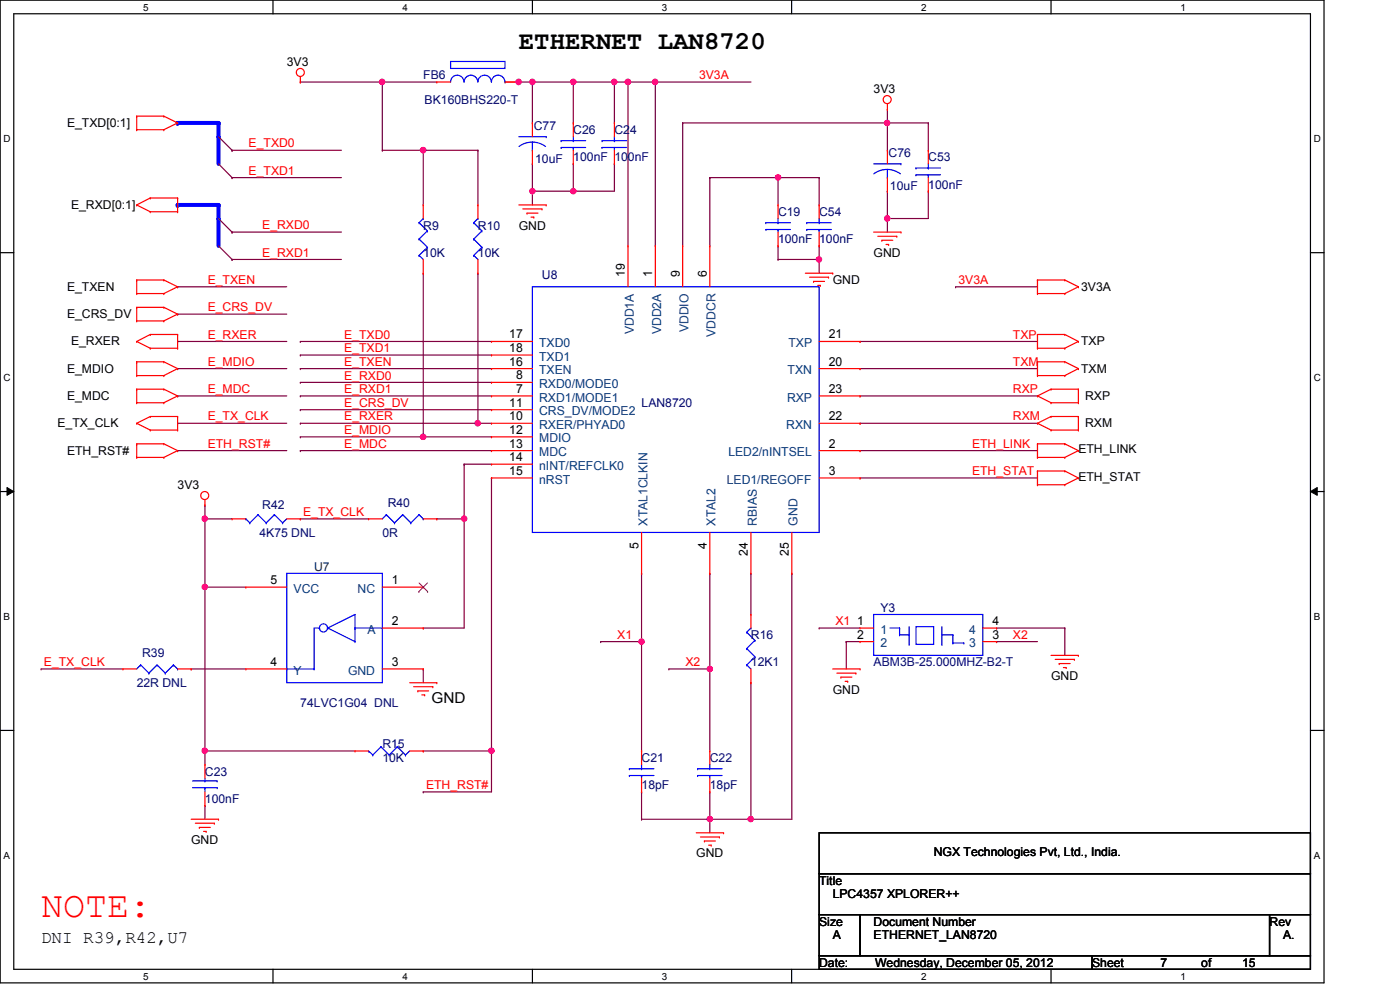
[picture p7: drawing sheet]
<svg xmlns="http://www.w3.org/2000/svg" width="297mm" height="210mm" viewBox="0 0 297 210" stroke-linecap="round" stroke-linejoin="round" font-family="sans-serif">
<path d="M0 0h280.9v208.5h-280.9zM2.9 2.9h275.1v202.7h-275.1z" fill="none" stroke="#000" stroke-width=".25"/>
<g fill="#fff">
<path d="M30.4 .3h1.1v2.4h-1.1z"/>
<path d="M30.4 205.9h1.1v2.3h-1.1z"/>
</g>
<path d="M57.9 0v2.9M57.9 205.6v2.9" fill="none" stroke="#000" stroke-width=".25"/>
<g fill="#fff">
<path d="M85.4 .3h1.1v2.4h-1.1z"/>
<path d="M85.4 205.9h1.1v2.3h-1.1z"/>
</g>
<path d="M112.9 0v2.9M112.9 205.6v2.9" fill="none" stroke="#000" stroke-width=".25"/>
<g fill="#fff">
<path d="M140.4 .3h1.2v2.4h-1.2z"/>
<path d="M140.4 205.9h1.2v2.3h-1.2z"/>
</g>
<path d="M167.9 0v2.9M167.9 205.6v2.9" fill="none" stroke="#000" stroke-width=".25"/>
<g fill="#fff">
<path d="M195.4 .3h1.2v2.4h-1.2z"/>
<path d="M195.4 205.9h1.2v2.3h-1.2z"/>
</g>
<path d="M223 0v2.9M223 205.6v2.9" fill="none" stroke="#000" stroke-width=".25"/>
<g fill="#fff">
<path d="M250.4 .3h1.2v2.4h-1.2z"/>
<path d="M250.4 205.9h1.2v2.3h-1.2z"/>
<path d="M.8 28.2h1.4v2.4h-1.4z"/>
<path d="M278.7 28.2h1.5v2.4h-1.5z"/>
<path d="M.8 78.9h1.4v2.3h-1.4z"/>
<path d="M278.7 78.9h1.5v2.3h-1.5z"/>
</g>
<path d="M0 53.6h2.9M278 53.6h2.9" fill="none" stroke="#000" stroke-width=".25"/>
<g fill="#fff">
<path d="M.8 129.6h1.3v2.3h-1.3z"/>
<path d="M278.7 129.6h1.4v2.3h-1.4z"/>
</g>
<path d="M0 104.3h2.9M278 104.3h2.9" fill="none" stroke="#000" stroke-width=".25"/>
<path d="M1.5 103.4l1.4 .9-1.4 .8zM278 104.3l1.4-.9v1.7z" fill="#000"/>
<path d="M1.5 103.4l1.4 .9-1.4 .8zM278 104.3l1.4-.9v1.7z" fill="none" stroke="#000" stroke-width=".21"/>
<g fill="#fff">
<path d="M.8 180.3h1.3v2.3h-1.3z"/>
<path d="M278.7 180.3h1.4v2.3h-1.4z"/>
</g>
<path d="M0 154.9h2.9M278 154.9h2.9" fill="none" stroke="#000" stroke-width=".25"/>
<path d="M89.8 141.9h.1M89.8 159.3h.1M89.8 141.9v2.9M89.8 159.3h14.5M104.3 159.3h.1M104.3 159.3v8.7" fill="none" stroke="#800040" stroke-width=".25"/>
<circle cx="104.3" cy="159.3" r=".56" fill="#f0f"/>
<circle cx="104.3" cy="159.3" r=".56" fill="none" stroke="#f0f" stroke-width=".25"/>
<path d="M43.5 124.5h.1M43.5 124.5v34.8" fill="none" stroke="#800040" stroke-width=".25"/>
<circle cx="43.4" cy="124.5" r=".56" fill="#f0f"/>
<circle cx="43.4" cy="124.5" r=".56" fill="none" stroke="#f0f" stroke-width=".25"/>
<g fill="none" stroke="#800040" stroke-width=".25">
<path d="M165.1 55h.1M165.1 55h8.7M63.7 75.3h.1M63.7 72.4h.1M63.7 75.3h40.6M63.7 72.4h40.6M63.7 86.9h.1M63.7 81.1h.1M63.7 86.9h40.6M63.7 81.1h40.6M168 121.6h.1M168 121.6v52.2h-8.7"/>
<path d="M43.5 159.3h.1M43.5 159.3h31.8M89.8 168h.1M89.8 168h14.5M159.3 173.8h.1"/>
</g>
<circle cx="159.3" cy="173.7" r=".56" fill="#f0f"/>
<circle cx="159.3" cy="173.7" r=".56" fill="none" stroke="#f0f" stroke-width=".25"/>
<path d="M101.4 89.8h.1M101.4 89.8h2.9M159.3 121.6h.1M159.3 121.6v8.7M159.3 144.8h.1M159.3 144.8v29" fill="none" stroke="#800040" stroke-width=".25"/>
<circle cx="101.3" cy="89.8" r=".56" fill="#f0f"/>
<circle cx="101.3" cy="89.8" r=".56" fill="none" stroke="#f0f" stroke-width=".25"/>
<path d="M63.7 84h.1M63.7 84h40.6M89.8 92.7h.1M89.8 92.7h14.5" fill="none" stroke="#800040" stroke-width=".25"/>
<circle cx="89.8" cy="92.7" r=".56" fill="#f0f"/>
<circle cx="89.8" cy="92.7" r=".56" fill="none" stroke="#f0f" stroke-width=".25"/>
<path d="M89.8 58h.1M89.8 58v34.7M101.4 58h.1M101.4 58v31.8h-37.7M63.7 89.8h.1M150.6 141.9h.1M150.6 141.9v17.4" fill="none" stroke="#800040" stroke-width=".25"/>
<circle cx="150.6" cy="141.9" r=".56" fill="#f0f"/>
<circle cx="150.6" cy="141.9" r=".56" fill="none" stroke="#f0f" stroke-width=".25"/>
<g fill="none" stroke="#800040" stroke-width=".25">
<path d="M121.6 34.8h.1M121.6 34.8v5.8M112.9 40.6h.1M112.9 40.6v2.9M63.7 78.2h.1M63.7 78.2h40.6M63.7 95.6h.1M63.7 95.6h40.6M127.4 136.1h.1M136.1 121.6h.1M136.1 121.6v14.5h-8.7M141.9 141.9h.1"/>
<path d="M141.9 141.9h8.7"/>
</g>
<circle cx="121.6" cy="40.6" r=".56" fill="#f0f"/>
<circle cx="121.6" cy="40.6" r=".56" fill="none" stroke="#f0f" stroke-width=".25"/>
<path d="M121.6 17.4h.1M121.6 17.4v8.7" fill="none" stroke="#800040" stroke-width=".25"/>
<circle cx="121.6" cy="17.4" r=".56" fill="#f0f"/>
<circle cx="121.6" cy="17.4" r=".56" fill="none" stroke="#f0f" stroke-width=".25"/>
<path d="M112.9 17.4h.1M112.9 17.4h8.7" fill="none" stroke="#800040" stroke-width=".25"/>
<circle cx="112.9" cy="17.4" r=".56" fill="#f0f"/>
<circle cx="112.9" cy="17.4" r=".56" fill="none" stroke="#f0f" stroke-width=".25"/>
<g fill="none" stroke="#800040" stroke-width=".25">
<path d="M130.3 17.4h.1M130.3 17.4v8.7M112.9 34.8h.1M112.9 34.8v5.8M130.3 34.8h.1M130.3 34.8v5.8h-8.7M144.8 26.1h.1M144.8 26.1h43.5M150.6 37.7h.1M150.6 37.7h14.5M121.6 40.6h.1M188.3 46.4h.1"/>
<path d="M188.3 46.4v2.8M196.9 40.6h.1M196.9 40.6v5.8h-8.6"/>
</g>
<circle cx="188.2" cy="46.3" r=".56" fill="#f0f"/>
<circle cx="188.2" cy="46.3" r=".56" fill="none" stroke="#f0f" stroke-width=".25"/>
<path d="M188.3 26.1h.1M188.3 26.1v5.8M196.9 26.1h.1M196.9 26.1v5.8M188.3 40.6h.1M188.3 40.6v5.8" fill="none" stroke="#800040" stroke-width=".25"/>
<circle cx="188.2" cy="26.1" r=".56" fill="#f0f"/>
<circle cx="188.2" cy="26.1" r=".56" fill="none" stroke="#f0f" stroke-width=".25"/>
<path d="M165.1 37.7h.1M165.1 37.7v5.8" fill="none" stroke="#800040" stroke-width=".25"/>
<circle cx="165.1" cy="37.6" r=".56" fill="#f0f"/>
<circle cx="165.1" cy="37.6" r=".56" fill="none" stroke="#f0f" stroke-width=".25"/>
<path d="M165.1 37.7h.1M165.1 37.7h8.7M188.3 26.1h.1M188.3 26.1h8.6M173.8 55h.1M173.8 55v3" fill="none" stroke="#800040" stroke-width=".25"/>
<circle cx="173.7" cy="55" r=".56" fill="#f0f"/>
<circle cx="173.7" cy="55" r=".56" fill="none" stroke="#f0f" stroke-width=".25"/>
<path d="M136.1 136.1h.1M136.1 136.1v23.2" fill="none" stroke="#800040" stroke-width=".25"/>
<circle cx="136.1" cy="136.1" r=".56" fill="#f0f"/>
<circle cx="136.1" cy="136.1" r=".56" fill="none" stroke="#f0f" stroke-width=".25"/>
<path d="M173.8 37.7h.1M173.8 37.7v5.8M173.8 52.2h.1M173.8 52.2v2.8M150.6 173.8h.1M150.6 173.8v2.9" fill="none" stroke="#800040" stroke-width=".25"/>
<circle cx="150.6" cy="173.7" r=".56" fill="#f0f"/>
<circle cx="150.6" cy="173.7" r=".56" fill="none" stroke="#f0f" stroke-width=".25"/>
<path d="M112.9 40.6h.1M112.9 40.6h8.7M165.1 52.2h.1M165.1 52.2v2.8M63.7 92.7h.1M63.7 92.7h26.1M136.1 168h.1M136.1 168v5.8M150.6 168h.1M150.6 168v5.8" fill="none" stroke="#800040" stroke-width=".25"/>
<circle cx="112.9" cy="40.6" r=".56" fill="#f0f"/>
<circle cx="112.9" cy="40.6" r=".56" fill="none" stroke="#f0f" stroke-width=".25"/>
<path d="M121.6 17.4h.1M121.6 17.4h8.7M89.8 31.9h.1M89.8 31.9v11.6M136.1 173.8h.1M136.1 173.8h14.5" fill="none" stroke="#800040" stroke-width=".25"/>
<circle cx="89.8" cy="31.9" r=".57" fill="#f0f"/>
<circle cx="89.8" cy="31.9" r=".57" fill="none" stroke="#f0f" stroke-width=".25"/>
<g fill="none" stroke="#800040" stroke-width=".25">
<path d="M110.1 17.4h.1M110.1 17.4h2.8M112.9 17.4h.1M112.9 17.4v8.7M81.1 31.9h.1M81.1 31.9h8.7M101.4 31.9h.1M101.4 31.9v11.6M188.3 23.2h.1M188.3 23.2v2.9M150.6 121.6h.1M150.6 121.6v20.3"/>
<path d="M150.6 173.8h.1M150.6 173.8h8.7"/>
</g>
<circle cx="110" cy="17.4" r=".56" fill="#f0f"/>
<circle cx="110" cy="17.4" r=".56" fill="none" stroke="#f0f" stroke-width=".25"/>
<g fill="none" stroke="#800040" stroke-width=".25">
<path d="M63.7 17.4h.1M63.7 17.4h29M81.1 17.4h.1M81.1 17.4v14.5M89.8 31.9h.1M89.8 31.9h11.6M98.5 98.5h.1M98.5 98.5v11.6M104.3 101.4h.1M104.3 101.4v57.9M173.8 133.2h.1M173.8 133.2h8.7"/>
<path d="M179.5 136.1h.1M179.5 136.1h3M179.5 136.1v5.8M211.4 136.1h.1M211.4 133.2h.1M211.4 133.2h14.5M211.4 136.1h8.7M225.9 133.2h.1M225.9 133.2v5.8"/>
</g>
<circle cx="81.1" cy="17.4" r=".56" fill="#f0f"/>
<circle cx="81.1" cy="17.4" r=".56" fill="none" stroke="#f0f" stroke-width=".25"/>
<path d="M130.3 17.4h.1M130.3 17.4h2.9" fill="none" stroke="#800040" stroke-width=".25"/>
<circle cx="130.3" cy="17.4" r=".56" fill="#f0f"/>
<circle cx="130.3" cy="17.4" r=".56" fill="none" stroke="#f0f" stroke-width=".25"/>
<path d="M133.2 17.4h.1M133.2 17.4v34.8" fill="none" stroke="#800040" stroke-width=".25"/>
<circle cx="133.2" cy="17.4" r=".57" fill="#f0f"/>
<circle cx="133.2" cy="17.4" r=".57" fill="none" stroke="#f0f" stroke-width=".25"/>
<path d="M139 17.4h.1M139 17.4v34.8" fill="none" stroke="#800040" stroke-width=".25"/>
<circle cx="139" cy="17.4" r=".56" fill="#f0f"/>
<circle cx="139" cy="17.4" r=".56" fill="none" stroke="#f0f" stroke-width=".25"/>
<path d="M133.2 17.4h.1M133.2 17.4h5.8M144.8 26.1h.1M144.8 26.1v26.1M150.6 37.7h.1M150.6 37.7v14.5M98.5 110.1h.1M98.5 110.1v23.1" fill="none" stroke="#800040" stroke-width=".25"/>
<circle cx="98.5" cy="110" r=".56" fill="#f0f"/>
<circle cx="98.5" cy="110" r=".56" fill="none" stroke="#f0f" stroke-width=".25"/>
<g fill="none" stroke="#800040" stroke-width=".25">
<path d="M107.1 17.4h.1M107.1 17.4h3M43.5 107.1h.1M43.5 110.1h.1M43.5 110.1h5.7M43.5 107.1v3M63.7 110.1h.1M63.7 110.1h14.5M92.7 110.1h.1M92.7 110.1h5.8M89.8 133.2h.1M89.8 133.2h8.7"/>
<path d="M8.7 141.9h.1M8.7 141.9h17.4"/>
</g>
<circle cx="43.4" cy="110" r=".56" fill="#f0f"/>
<circle cx="43.4" cy="110" r=".56" fill="none" stroke="#f0f" stroke-width=".25"/>
<path d="M40.6 141.9h.1M40.6 141.9h11.6M43.5 159.3h.1M43.5 159.3v2.9M43.5 170.9h.1M43.5 170.9v2.9" fill="none" stroke="#800040" stroke-width=".25"/>
<circle cx="43.4" cy="159.3" r=".56" fill="#f0f"/>
<circle cx="43.4" cy="159.3" r=".56" fill="none" stroke="#f0f" stroke-width=".25"/>
<path d="M139 17.4h.1M139 17.4h20.3M49.2 49.2h.1M49.2 55h.1M49.2 49.2h23.2M49.2 55h23.2M98.5 98.5h.1M98.5 98.5h5.8M43.5 110.1h.1M43.5 110.1v14.4M43.5 124.5h.1M43.5 124.5h8.7" fill="none" stroke="#800040" stroke-width=".25"/>
<path d="M37.7 43.5h8.7" fill="none" stroke="#00f" stroke-width=".85"/>
<circle cx="37.7" cy="43.5" r=".42" fill="#00f"/>
<path d="M49.2 31.9h.1M49.2 31.9h23.2" fill="none" stroke="#800040" stroke-width=".25"/>
<path d="M37.7 26.1h8.7" fill="none" stroke="#00f" stroke-width=".85"/>
<circle cx="37.7" cy="26.1" r=".42" fill="#00f"/>
<path d="M46.4 26.1v2.9" fill="none" stroke="#00f" stroke-width=".85"/>
<circle cx="46.4" cy="26.1" r=".42" fill="#00f"/>
<path d="M46.4 43.5v2.9" fill="none" stroke="#00f" stroke-width=".85"/>
<circle cx="46.4" cy="43.5" r=".42" fill="#00f"/>
<path d="M46.4 46.4v5.8" fill="none" stroke="#00f" stroke-width=".85"/>
<circle cx="46.4" cy="46.4" r=".42" fill="#00f"/>
<path d="M49.2 37.7h.1M49.2 37.7h23.2" fill="none" stroke="#800040" stroke-width=".25"/>
<path d="M46.4 29v5.8" fill="none" stroke="#00f" stroke-width=".85"/>
<circle cx="46.4" cy="29" r=".42" fill="#00f"/>
<g fill="none" stroke="#800040" stroke-width=".25">
<path d="M46.4 29l2.8 2.9M46.4 34.8l2.8 2.9M49.2 31.9h.1M49.2 37.7h.1M46.4 46.4l2.8 2.8M46.4 52.2l2.8 2.8M49.2 49.2h.1M49.2 55h.1M37.7 60.8h.1M37.7 66.6h.1M37.7 72.4h.1M37.7 78.2h.1"/>
<path d="M37.7 60.8h23.1M37.7 66.6h23.1M37.7 72.4h23.1M37.7 78.2h23.1M182.5 72.4h.1M182.5 78.2h.1M182.5 72.4h37.6M182.5 78.2h37.6M202.7 60.8h.1M202.7 60.8h17.4M37.7 84h.1M37.7 89.8h.1"/>
<path d="M37.7 95.6h.1M37.7 84h23.1M37.7 89.8h23.1M37.7 95.6h23.1M182.5 84h.1M182.5 89.8h.1M182.5 95.6h.1M182.5 84h37.6M182.5 89.8h37.6M182.5 95.6h37.6M182.5 101.4h.1M182.5 101.4h37.6"/>
</g>
<g fill="none" stroke="#f00" stroke-width=".25">
<path d="M63.7 17.4h.1M63.7 16.3v1.1M92.7 17.4h.1M92.7 17.4h2.9M107.1 17.4h3M110.1 17.4h.1M29 24.6h.1M29 27.5h.1M29 24.6v2.9M29 24.6h5.8M29 27.5h5.8M34.8 24.6h.1"/>
<path d="M34.8 27.5h.1M34.8 24.6l2.9 1.5M37.7 26.1h.1M37.7 26.1l-2.9 1.4M112.9 26.1h.1M112.9 34.8h.1M112.9 26.1v2.9M112.9 31.9v2.9M121.6 34.8h.1M121.6 26.1h.1M121.6 26.1v2.9M121.6 31.9v2.9"/>
<path d="M130.3 34.8h.1M130.3 26.1h.1M130.3 26.1v2.9M130.3 31.9v2.9M188.3 23.2h.1M188.3 31.9h.1M188.3 22v1.2M188.3 31.9v2.9M188.3 37.7v2.9M196.9 31.9h.1M196.9 31.9v2.9M196.9 37.7v2.9"/>
<path d="M29 59.4h.1M29 43.5h.1M29 59.4v2.9M29 59.4h5.8M29 43.5l2.9 1.4M31.9 42h.1M31.9 44.9h.1M31.9 42l-2.9 1.5M31.9 42h5.8M31.9 44.9h5.8M34.8 59.4h.1M34.8 59.4l2.9 1.4"/>
<path d="M37.7 42h.1M37.7 44.9h.1M37.7 42v2.9M89.8 58h.1M89.8 43.5h.1M89.8 43.5v2.9M89.8 55v3M101.4 58h.1M101.4 43.5h.1M101.4 43.5v2.9M101.4 55v3M110.1 43.5h5.8"/>
<path d="M110.9 44.3h4.1M111.8 45.2h.1M111.8 45.2h2.3M112.6 46.1h.6M113.2 46.1h.1M115 44.3h.1M115.9 43.5h.1M133.2 52.2h.1M133.2 52.2v8.6M139 52.2h.1M139 52.2v8.6M144.8 52.2h.1"/>
<path d="M144.8 52.2v8.6M150.6 52.2h.1M150.6 52.2v8.6M165.1 52.2h.1M165.1 43.5h.1M165.1 43.5v2.9M165.1 49.2v3M170.9 58h5.8M171.7 58.8h4.1M172.6 59.7h.1M172.6 59.7h2.3M173.8 52.2h.1"/>
<path d="M173.8 43.5h.1M173.8 43.5v2.9M173.8 49.2v3M175.8 58.8h.1M176.7 58h.1M185.3 49.2h5.8M186.2 50.1h4M187.1 51h.1M187.1 51h2.3M188 51.9h.5M188.3 40.6h.1M188.5 51.9h.1"/>
<path d="M190.2 50.1h.1M191.1 49.2h.1M196.9 40.6h.1M220.1 59.4h.1M220.1 59.4h5.8M220.1 59.4v2.9M225.9 59.4h.1M225.9 59.4l2.9 1.4M29 62.3h.1M29 76.8h.1M29 79.7h.1M29 65.2h.1"/>
<path d="M29 68.1h.1M29 72.4h.1M29 65.2v2.9M29 76.8v2.9M29 62.3h5.8M29 76.8h5.8M29 79.7h5.8M29 65.2h5.8M29 68.1h5.8M29 72.4l2.9 1.5M31.9 71h.1M31.9 73.9h.1"/>
<path d="M31.9 71l-2.9 1.4M31.9 71h5.8M31.9 73.9h5.8M34.8 62.3h.1M34.8 76.8h.1M34.8 79.7h.1M34.8 65.2h.1M34.8 68.1h.1M34.8 76.8l2.9 1.4M34.8 65.2l2.9 1.4M37.7 60.8h.1M37.7 78.2h.1"/>
<path d="M37.7 66.6h.1M37.7 71h.1M37.7 73.9h.1M37.7 60.8l-2.9 1.5M37.7 78.2l-2.9 1.5M37.7 66.6l-2.9 1.5M37.7 71v2.9M104.3 78.2h.1M104.3 72.4h.1M104.3 75.3h.1M104.3 78.2h8.6M104.3 72.4h8.6"/>
<path d="M104.3 75.3h8.6M173.5 60.5h.5M173.8 78.2h8.7M173.8 72.4h8.7M174 60.5h.1M182.5 78.2h.1M182.5 72.4h.1M220.1 79.7h.1M220.1 76.8h.1M220.1 73.9h.1M220.1 71h.1M220.1 62.3h.1"/>
<path d="M220.1 62.3h5.8M220.1 76.8h5.8M220.1 79.7h5.8M220.1 71h5.8M220.1 73.9h5.8M220.1 71v2.9M220.1 76.8v2.9M225.9 76.8h.1M225.9 79.7h.1M225.9 71h.1M225.9 73.9h.1M225.9 62.3h.1"/>
<path d="M225.9 76.8l2.9 1.4M225.9 71l2.9 1.4M228.8 78.2h.1M228.8 72.4h.1M228.8 60.8h.1M228.8 78.2l-2.9 1.5M228.8 72.4l-2.9 1.5M228.8 60.8l-2.9 1.5M29 94.1h.1M29 97h.1M29 82.5h.1M29 85.4h.1"/>
<path d="M29 89.8h.1M29 94.1h5.8M29 82.5v2.9M29 94.1v2.9M29 97h5.8M29 82.5h5.8M29 85.4h5.8M29 89.8l2.9 1.4M31.9 88.3h.1M31.9 91.2h.1M31.9 88.3l-2.9 1.5M31.9 88.3h5.8"/>
<path d="M31.9 91.2h5.8M34.8 94.1h.1M34.8 97h.1M34.8 82.5h.1M34.8 85.4h.1M34.8 94.1l2.9 1.5M34.8 82.5l2.9 1.5M37.7 95.6h.1M37.7 84h.1M37.7 88.3h.1M37.7 91.2h.1M37.7 95.6l-2.9 1.4"/>
<path d="M37.7 84l-2.9 1.4M37.7 88.3v2.9M104.3 84h.1M104.3 81.1h.1M104.3 89.8h.1M104.3 86.9h.1M104.3 92.7h.1M104.3 95.6h.1M104.3 98.5h.1M104.3 95.6h8.6M104.3 84h8.6M104.3 81.1h8.6"/>
<path d="M104.3 89.8h8.6M104.3 86.9h8.6M104.3 92.7h8.6M104.3 98.5h8.6M173.8 95.6h8.7M173.8 84h8.7M173.8 89.8h8.7M182.5 95.6h.1M182.5 89.8h.1M182.5 84h.1M220.1 97h.1M220.1 94.1h.1"/>
<path d="M220.1 99.9h.1M220.1 84h.1M220.1 89.8h.1M220.1 94.1h5.8M220.1 97h5.8M220.1 94.1v2.9M220.1 99.9v2.9M220.1 99.9h5.8M220.1 84l2.9 1.4M220.1 89.8l2.9 1.4M223 82.5h.1M223 85.4h.1"/>
<path d="M223 88.3h.1M223 91.2h.1M223 82.5h5.8M223 85.4h5.8M223 88.3h5.8M223 91.2h5.8M223 82.5l-2.9 1.5M223 88.3l-2.9 1.5M225.9 94.1h.1M225.9 97h.1M225.9 99.9h.1M225.9 94.1l2.9 1.5"/>
<path d="M225.9 99.9l2.9 1.5M228.8 95.6h.1M228.8 82.5h.1M228.8 85.4h.1M228.8 88.3h.1M228.8 91.2h.1M228.8 95.6l-2.9 1.4M228.8 82.5v2.9M228.8 88.3v2.9M43.5 107.1h.1M43.5 106v1.1M49.2 110.1h.1"/>
<path d="M49.2 110.1h3M60.8 110.1h2.9M63.7 110.1h.1M78.2 110.1h.1M78.2 110.1h2.9M89.8 110.1h2.9M92.7 110.1h.1M104.3 101.4h.1M104.3 101.4h8.6M136.1 112.9v8.7M150.6 112.9v8.7M159.3 112.9v8.7"/>
<path d="M168 112.9v8.7M173.8 101.4h8.7M182.5 101.4h.1M220.1 102.8h.1M220.1 102.8h5.8M225.9 102.8h.1M228.8 101.4h.1M228.8 101.4l-2.9 1.4M52.2 124.5h.1M52.2 124.5h8.6M81.1 133.2h8.7M81.1 124.5h8.7"/>
<path d="M89.8 124.5h.1M89.8 133.2h.1M136.1 121.6h.1M150.6 121.6h.1M159.3 121.6h.1M159.3 130.3h.1M159.3 130.3v2.9M168 121.6h.1M182.5 133.2h.1M182.5 136.1h.1M182.5 133.2h2.8M182.5 136.1h2.8"/>
<path d="M208.5 133.2h2.9M208.5 136.1h2.9M211.4 136.1h.1M211.4 133.2h.1M223 139h5.8M223.9 139.9h4M227.9 139.9h.1M228.8 139h.1M26.1 141.9h.1M26.1 141.9h2.9M37.7 141.9h2.9M40.6 141.9h.1"/>
<path d="M52.2 141.9h.1M52.2 141.9h8.6M75.3 159.3h.1M75.3 159.3h2.9M81.1 141.9h8.7M86.9 144.8h5.8M86.9 159.3h2.9M87.8 145.7h4M88.6 146.6h.1M88.6 146.6h2.3M89.5 147.4h.6M89.8 159.3h.1"/>
<path d="M89.8 141.9h.1M90.1 147.4h.1M91.8 145.7h.1M92.7 144.8h.1M136.1 159.3h.1M136.1 159.3v2.9M150.6 159.3h.1M150.6 159.3v2.9M159.3 144.8h.1M159.3 141.9v2.9M176.7 141.9h5.8M177.5 142.8h4.1"/>
<path d="M178.4 143.6h.1M178.4 143.6h2.3M179.3 144.5h.5M179.8 144.5h.1M181.6 142.8h.1M182.5 141.9h.1M224.7 140.8h.1M224.7 140.8h2.3M225.6 141.6h.6M226.2 141.6h.1M40.6 173.8h5.8M41.4 174.6h4.1"/>
<path d="M42.3 175.5h.1M42.3 175.5h2.3M43.2 176.4h.5M43.5 162.2h.1M43.5 170.9h.1M43.5 162.2v2.9M43.5 168v2.9M43.7 176.4h.1M45.5 174.6h.1M46.4 173.8h.1M136.1 168h.1M136.1 165.1v2.9"/>
<path d="M147.7 176.7h5.8M148.6 177.5h4M149.4 178.4h.1M149.4 178.4h2.4M150.3 179.3h.6M150.6 168h.1M150.6 165.1v2.9M150.9 179.3h.1M152.6 177.5h.1M153.5 176.7h.1"/>
<circle cx="63.7" cy="15.4" r=".85"/>
<circle cx="188.2" cy="21.1" r=".85"/>
<circle cx="43.4" cy="105.1" r=".85"/>
</g>
<path d="M173.8 176.7h104.2v8.6h-104.2zM173.8 185.3h104.2v8.7h-104.2zM173.8 194h8.7v8.7h-8.7zM182.5 194h86.8v8.7h-86.8zM269.3 194h8.7v8.7h-8.7zM173.8 202.7h57.9v2.9h-57.9zM231.7 202.7h46.3v2.9h-46.3z" fill="none" stroke="#000" stroke-width=".25"/>
<g fill="none" stroke="#00f" stroke-width=".25">
<path d="M95.6 13h11.5v1.5h-11.5zM95.6 17.4a1.42 1.42 0 0 1 1.4-1.4 1.42 1.42 0 0 1 1.4 1.4M98.5 17.4a1.44 1.44 0 0 1 1.4-1.4 1.44 1.44 0 0 1 1.4 1.4M101.4 17.4a1.42 1.42 0 0 1 1.4-1.4 1.42 1.42 0 0 1 1.4 1.4M104.3 17.4a1.42 1.42 0 0 1 1.4-1.4 1.42 1.42 0 0 1 1.4 1.4M110.1 29h5.8M112.9 31.9h.1M112.9 30.1l1.5 .3 1.3 .7M112.9 30.1l-1.5 .3-1.3 .7M112.9 30.1v1.8M115.9 29h.1M119 29.8h.1"/>
<path d="M119 31.3h.1M119 29.8h5.2M119 31.3h5.2M121.6 31.3h.1M121.6 29.8h.1M121.6 29v.8M121.6 31.3v.6M127.7 29.8h.1M127.7 31.3h.1M127.7 29.8h5.2M127.7 31.3h5.2M130.3 31.3h.1"/>
<path d="M130.3 29.8h.1M130.3 29v.8M130.3 31.3v.6M185.3 34.8h5.8M188.3 37.7h.1M188.3 35.9l1.4 .3 1.3 .7M188.3 35.9l-1.6 .3-1.3 .7M188.3 35.9v1.8M191.1 34.8h.1M194.3 35.6h.1M194.3 37.1h.1M194.3 35.6h5.2"/>
<path d="M194.3 37.1h5.2M196.9 37.1h.1M196.9 35.6h.1M196.9 34.8v.8M196.9 37.1v.6M88.9 54.2h.1M88.9 50.7h.1M88.9 47.2h.1M88.9 54.2l.9 .8M88.9 50.7l1.8 1.8M88.9 47.2l1.8 1.8M89.8 46.4h.1"/>
<path d="M89.8 46.4l-.9 .8M90.7 52.5h.1M90.7 49h.1M90.7 52.5l-1.8 1.7M90.7 49l-1.8 1.7M100.5 54.2h.1M100.5 50.7h.1M100.5 47.2h.1M100.5 54.2l.9 .8M100.5 50.7l1.7 1.8M100.5 47.2l1.7 1.8M101.4 46.4h.1"/>
<path d="M101.4 46.4l-.9 .8M102.2 52.5h.1M102.2 49h.1M102.2 52.5l-1.7 1.7M102.2 49l-1.7 1.7M162.5 47.2h.1M162.5 48.7h.1M162.5 47.2h5.2M162.5 48.7h5.2M165.1 48.7h.1M165.1 47.2h.1M165.1 46.4v.8"/>
<path d="M165.1 48.7v.5M171.2 47.2h.1M171.2 48.7h.1M171.2 47.2h5.2M171.2 48.7h5.2M173.8 48.7h.1M173.8 47.2h.1M173.8 46.4v.8M173.8 48.7v.5M112.9 60.8h60.9v52.1h-60.9zM52.2 110.1h.1M52.2 110.1l.8 .8"/>
<path d="M53 110.9h.1M54.7 109.2h.1M54.7 109.2l1.8 1.7M54.7 109.2l-1.7 1.7M56.5 110.9h.1M58.2 109.2h.1M58.2 109.2l1.7 1.7M58.2 109.2l-1.7 1.7M59.9 110.9h.1M60.8 110.1l-.9 .8M82 109.2h.1M82 109.2l-.9 .9"/>
<path d="M82 109.2l1.7 1.7M83.7 110.9h.1M85.4 109.2h.1M85.4 109.2l-1.7 1.7M85.4 109.2l1.8 1.7M87.2 110.9h.1M88.9 109.2h.1M88.9 109.2l-1.7 1.7M88.9 109.2l.9 .9M89.8 110.1h.1M60.8 121.6h20.3v23.2h-20.3zM67.8 133.2h.1"/>
<path d="M67.8 133.2h-1.2v8.7M69.5 133.2h.1M69.5 133.2l5.8-2.9v5.8M69.5 133.2l5.8 2.9M75.3 136.1h.1M75.3 133.2h.1M75.3 133.2h5.8M158.4 137.6h.1M158.4 134.1h.1M158.4 137.6l1.7 1.7M158.4 134.1l1.7 1.7M159.3 133.2h.1"/>
<path d="M159.3 133.2l-.9 .9M160.1 139.3h.1M160.1 135.8h.1M160.1 139.3l-1.7 1.8M160.1 135.8l-1.7 1.8M185.3 130.3h23.2v8.7h-23.2zM188.8 133.2h2M190.8 133.2h.1M190.8 134.7h.1M190.8 134.7h2.1M190.8 133.2v1.5M192.9 136.7h.1"/>
<path d="M192.9 134.7h.1M192.9 132.9v3.8M194.3 132.9h3.8v3.8h-3.8zM199.8 136.7h.1M199.8 132.9v3.8M199.8 134.7h2.3M202.1 134.7h.1M202.1 136.4h.1M202.1 134.7v1.7M202.1 136.4h2.4M204.5 136.4h.1M29.8 141.1h.1"/>
<path d="M29.8 141.1l-.8 .8M29.8 141.1l1.8 1.7M31.6 142.8h.1M33.3 141.1h.1M33.3 141.1l-1.7 1.7M33.3 141.1l1.8 1.7M35.1 142.8h.1M36.8 141.1h.1M36.8 141.1l-1.7 1.7M36.8 141.1l.9 .8M37.7 141.9h.1M60.8 141.9h.1"/>
<path d="M60.8 141.9h5.8M66.6 141.9h.1M78.2 159.3h.1M78.2 159.3l.9 .8M80.8 158.4h.1M80.8 158.4l1.7 1.7M80.8 158.4l-1.7 1.7M84.3 158.4h.1M84.3 158.4l1.7 1.7M84.3 158.4l-1.8 1.7M86.9 159.3l-.9 .8M158.4 141.1h.1"/>
<path d="M158.4 141.1l.9 .8M40.9 167.1h5.2M40.9 165.7h5.2M43.5 165.7h.1M43.5 167.1h.1M43.5 165.1v.6M43.5 167.1v.9M46.1 167.1h.1M46.1 165.7h.1M79.1 160.1h.1M82.5 160.1h.1M86 160.1h.1"/>
<path d="M133.5 163.1h.1M133.5 164.5h.1M133.5 163.1h5.2M133.5 164.5h5.2M136.1 164.5h.1M136.1 163.1h.1M136.1 162.2v.9M136.1 164.5v.6M148 163.1h.1M148 164.5h.1M148 163.1h5.2M148 164.5h5.2"/>
<path d="M150.6 164.5h.1M150.6 163.1h.1M150.6 162.2v.9M150.6 164.5v.6"/>
<circle cx="68.6" cy="133.2" r=".86"/>
</g>
<path d="M88.9 125.5h.1M88.9 123.7l1.8 1.8M90.7 123.7l-1.8 1.8M90.7 125.5h.1" fill="none" stroke="#804000" stroke-width=".21"/>
<circle cx="104.3" cy="159.3" r=".56" fill="#f0f"/>
<circle cx="104.3" cy="159.3" r=".56" fill="none" stroke="#f0f" stroke-width=".25"/>
<circle cx="43.4" cy="124.5" r=".56" fill="#f0f"/>
<circle cx="43.4" cy="124.5" r=".56" fill="none" stroke="#f0f" stroke-width=".25"/>
<circle cx="159.3" cy="173.7" r=".56" fill="#f0f"/>
<circle cx="159.3" cy="173.7" r=".56" fill="none" stroke="#f0f" stroke-width=".25"/>
<circle cx="101.3" cy="89.8" r=".56" fill="#f0f"/>
<circle cx="101.3" cy="89.8" r=".56" fill="none" stroke="#f0f" stroke-width=".25"/>
<circle cx="89.8" cy="92.7" r=".56" fill="#f0f"/>
<circle cx="89.8" cy="92.7" r=".56" fill="none" stroke="#f0f" stroke-width=".25"/>
<circle cx="150.6" cy="141.9" r=".56" fill="#f0f"/>
<circle cx="150.6" cy="141.9" r=".56" fill="none" stroke="#f0f" stroke-width=".25"/>
<circle cx="121.6" cy="40.6" r=".56" fill="#f0f"/>
<circle cx="121.6" cy="40.6" r=".56" fill="none" stroke="#f0f" stroke-width=".25"/>
<circle cx="121.6" cy="17.4" r=".56" fill="#f0f"/>
<circle cx="121.6" cy="17.4" r=".56" fill="none" stroke="#f0f" stroke-width=".25"/>
<circle cx="112.9" cy="17.4" r=".56" fill="#f0f"/>
<circle cx="112.9" cy="17.4" r=".56" fill="none" stroke="#f0f" stroke-width=".25"/>
<circle cx="188.2" cy="46.3" r=".56" fill="#f0f"/>
<circle cx="188.2" cy="46.3" r=".56" fill="none" stroke="#f0f" stroke-width=".25"/>
<circle cx="188.2" cy="26.1" r=".56" fill="#f0f"/>
<circle cx="188.2" cy="26.1" r=".56" fill="none" stroke="#f0f" stroke-width=".25"/>
<circle cx="165.1" cy="37.6" r=".56" fill="#f0f"/>
<circle cx="165.1" cy="37.6" r=".56" fill="none" stroke="#f0f" stroke-width=".25"/>
<circle cx="173.7" cy="55" r=".56" fill="#f0f"/>
<circle cx="173.7" cy="55" r=".56" fill="none" stroke="#f0f" stroke-width=".25"/>
<circle cx="136.1" cy="136.1" r=".56" fill="#f0f"/>
<circle cx="136.1" cy="136.1" r=".56" fill="none" stroke="#f0f" stroke-width=".25"/>
<circle cx="150.6" cy="173.7" r=".56" fill="#f0f"/>
<circle cx="150.6" cy="173.7" r=".56" fill="none" stroke="#f0f" stroke-width=".25"/>
<circle cx="112.9" cy="40.6" r=".56" fill="#f0f"/>
<circle cx="112.9" cy="40.6" r=".56" fill="none" stroke="#f0f" stroke-width=".25"/>
<circle cx="89.8" cy="31.9" r=".57" fill="#f0f"/>
<circle cx="89.8" cy="31.9" r=".57" fill="none" stroke="#f0f" stroke-width=".25"/>
<circle cx="110" cy="17.4" r=".56" fill="#f0f"/>
<circle cx="110" cy="17.4" r=".56" fill="none" stroke="#f0f" stroke-width=".25"/>
<circle cx="81.1" cy="17.4" r=".56" fill="#f0f"/>
<circle cx="81.1" cy="17.4" r=".56" fill="none" stroke="#f0f" stroke-width=".25"/>
<circle cx="130.3" cy="17.4" r=".56" fill="#f0f"/>
<circle cx="130.3" cy="17.4" r=".56" fill="none" stroke="#f0f" stroke-width=".25"/>
<circle cx="133.2" cy="17.4" r=".57" fill="#f0f"/>
<circle cx="133.2" cy="17.4" r=".57" fill="none" stroke="#f0f" stroke-width=".25"/>
<circle cx="139" cy="17.4" r=".56" fill="#f0f"/>
<circle cx="139" cy="17.4" r=".56" fill="none" stroke="#f0f" stroke-width=".25"/>
<circle cx="98.5" cy="110" r=".56" fill="#f0f"/>
<circle cx="98.5" cy="110" r=".56" fill="none" stroke="#f0f" stroke-width=".25"/>
<circle cx="43.4" cy="110" r=".56" fill="#f0f"/>
<circle cx="43.4" cy="110" r=".56" fill="none" stroke="#f0f" stroke-width=".25"/>
<circle cx="43.4" cy="159.3" r=".56" fill="#f0f"/>
<circle cx="43.4" cy="159.3" r=".56" fill="none" stroke="#f0f" stroke-width=".25"/>
<text font-size="7.8" fill="#f00" x="8.7" y="194.4">NOTE:</text>
<text font-size="5.5" x="110.1" y="10.4">ETHERNET LAN8720</text>
<text font-size="3.7" x="8.7" y="199.9">DNI R39,R42,U7</text>
<text font-size="3.2" x="91.5" y="149.1">GND</text>
<g font-size="2.6">
<text x="60.8" y="13.9">3V3</text>
<text x="185.3" y="19.7">3V3</text>
<text x="14.2" y="27">E_TXD[0:1]</text>
<text x="15.1" y="44.3">E_RXD[0:1]</text>
<text x="110.1" y="48.7">GND</text>
<text x="132.6" y="58.8" transform="rotate(-90 132.6 58.8)">19</text>
<text x="138.4" y="58.8" transform="rotate(-90 138.4 58.8)">1</text>
<text x="144.2" y="58.8" transform="rotate(-90 144.2 58.8)">9</text>
<text x="149.9" y="58.8" transform="rotate(-90 149.9 58.8)">6</text>
<text x="185.3" y="54.5">GND</text>
<text x="14.2" y="61.7">E_TXEN</text>
<text x="176.7" y="60.3">GND</text>
<text x="229.4" y="61.7">3V3A</text>
<text x="14.2" y="67.5">E_CRS_DV</text>
<text x="108" y="71.8">17</text>
<text x="175.8" y="71.8">21</text>
<text x="15.1" y="73.3">E_RXER</text>
<text x="108" y="77.6">16</text>
<text x="108" y="74.7">18</text>
<text x="175.8" y="77.6">20</text>
<text x="229.4" y="73.3">TXP</text>
<text x="14.2" y="79.1">E_MDIO</text>
<text x="109.5" y="83.4">7</text>
<text x="109.5" y="80.5">8</text>
<text x="175.8" y="83.4">23</text>
<text x="229.4" y="79.1">TXM</text>
<text x="14.2" y="84.9">E_MDC</text>
<text x="108" y="89.2">10</text>
<text x="108" y="86.3">11</text>
<text x="175.8" y="89.2">22</text>
<text x="230.2" y="84.9">RXP</text>
<text x="12.2" y="90.7">E_TX_CLK</text>
<text x="108" y="92">12</text>
<text x="108" y="95">13</text>
<text x="175.8" y="95">2</text>
<text x="230.2" y="90.7">RXM</text>
<text x="14.2" y="96.5">ETH_RST#</text>
<text x="108" y="97.8">14</text>
<text x="108" y="100.8">15</text>
<text x="175.8" y="100.8">3</text>
<text x="228.8" y="96.2">ETH_LINK</text>
<text x="228.8" y="102">ETH_STAT</text>
<text x="37.7" y="103.7">3V3</text>
<text x="135.5" y="116.4" transform="rotate(-90 135.5 116.4)">5</text>
<text x="149.9" y="116.4" transform="rotate(-90 149.9 116.4)">4</text>
<text x="158.7" y="117.9" transform="rotate(-90 158.7 117.9)">24</text>
<text x="167.3" y="117.9" transform="rotate(-90 167.3 117.9)">25</text>
<text x="57.4" y="123.9">5</text>
<text x="83.1" y="123.9">1</text>
<text x="83.1" y="132.6">2</text>
<text x="181.9" y="132.6">1</text>
<text x="181.9" y="135.5">2</text>
<text x="210.5" y="135.5">3</text>
<text x="210.5" y="132.6">4</text>
<text x="57.4" y="141.3">4</text>
<text x="83.1" y="141.3">3</text>
<text x="176.7" y="147.2">GND</text>
<text x="223" y="144.2">GND</text>
<text x="40.6" y="179">GND</text>
<text x="147.7" y="181.9">GND</text>
<text x="198.1" y="181.6">NGX Technologies Pvt, Ltd., India.</text>
<text x="173.8" y="187.7">Title</text>
<text x="176.7" y="190.6">LPC4357 XPLORER++</text>
<text x="173.8" y="196.3">Size</text>
<text x="185.3" y="196.3">Document Number</text>
<text x="269.3" y="196.3">Rev</text>
<text x="176.7" y="199.3">A</text>
<text x="185.3" y="199.3">ETHERNET_LAN8720</text>
<text x="272.2" y="199.3">A.</text>
<text x="173.8" y="205.1">Date:</text>
<text x="185.6" y="205.1">Wednesday, December 05, 2012</text>
<text x="231.7" y="205.1">Sheet</text>
<text x="246.2" y="205.1">7</text>
<text x="254.8" y="205.1">of</text>
<text x="263.5" y="205.1">15</text>
</g>
<g font-size="2.6" fill="#000080">
<text x="89.8" y="16.8">FB6</text>
<text x="90.1" y="22.1">BK160BHS220-T</text>
<text x="113.2" y="27.6">C77</text>
<text x="121.6" y="28.4">C26</text>
<text x="130.3" y="28.4">C24</text>
<text x="113.5" y="34.5">10uF</text>
<text x="121.6" y="34.2">100nF 100nF</text>
<text x="188.5" y="33.3">C76</text>
<text x="196.9" y="34.2">C53</text>
<text x="188.8" y="40.3">10uF</text>
<text x="196.9" y="40">100nF</text>
<text x="165.1" y="45.8">C19</text>
<text x="173.8" y="45.8">C54</text>
<text x="89.8" y="48.7">R9</text>
<text x="101.4" y="48.7">R10</text>
<text x="165.1" y="51.6">100nF 100nF</text>
<text x="89.8" y="54.5">10K</text>
<text x="101.4" y="54.5">10K</text>
<text x="115" y="59.1">U8</text>
<text x="136.1" y="86.3">LAN8720</text>
<text x="82.3" y="107.5">R40</text>
<text x="55" y="113.8">4K75 DNL</text>
<text x="55.6" y="108">R42</text>
<text x="81.1" y="113.8">0R</text>
<text x="186.8" y="129.8">Y3</text>
<text x="159.3" y="135.6">R16</text>
<text x="30.1" y="139.3">R39</text>
<text x="159.3" y="141.4">12K1</text>
<text x="185.3" y="141.4">ABM3B-25.000MHZ-B2-T</text>
<text x="29" y="145.7">22R DNL</text>
<text x="63.7" y="150">74LVC1G04 DNL</text>
<text x="81.1" y="158.7">R15</text>
<text x="81.1" y="161.6">10K</text>
<text x="136.1" y="161.6">C21</text>
<text x="150.6" y="161.6">C22</text>
<text x="43.5" y="164.5">C23</text>
<text x="136.1" y="167.4">18pF</text>
<text x="150.6" y="167.4">18pF</text>
<text x="43.5" y="170.3">100nF</text>
</g>
<g font-size="2.6" fill="#f00">
<text x="148.3" y="16.8">3V3A</text>
<text x="52.7" y="31.3">E_TXD0</text>
<text x="52.7" y="37.1">E_TXD1</text>
<text x="55.6" y="48.6">E_RXD0</text>
<text x="55.6" y="54.4">E_RXD1</text>
<text x="44.1" y="60.2">E_TXEN</text>
<text x="203.3" y="60.2">3V3A</text>
<text x="44.1" y="66">E_CRS_DV</text>
<text x="44.1" y="71.8">E_RXER</text>
<text x="73" y="71.8">E_TXD0</text>
<text x="214.9" y="71.8">TXP</text>
<text x="44.1" y="77.6">E_MDIO</text>
<text x="73" y="74.7">E_TXD1</text>
<text x="73" y="77.6">E_TXEN</text>
<text x="214.9" y="77.6">TXM</text>
<text x="44.1" y="83.4">E_MDC</text>
<text x="73" y="80.5">E_RXD0</text>
<text x="73" y="83.4">E_RXD1</text>
<text x="214.9" y="83.4">RXP</text>
<text x="44.1" y="89.2">E_TX_CLK</text>
<text x="73" y="86.3">E_CRS_DV</text>
<text x="73" y="89.2">E_RXER</text>
<text x="214.9" y="89.2">RXM</text>
<text x="44.1" y="95">ETH_RST#</text>
<text x="73" y="95">E_MDC</text>
<text x="73" y="92.1">E_MDIO</text>
<text x="206.2" y="95">ETH_LINK</text>
<text x="206.2" y="100.8">ETH_STAT</text>
<text x="64.3" y="109.5">E_TX_CLK</text>
<text x="130.9" y="135.5">X1</text>
<text x="177.2" y="132.6">X1</text>
<text x="214.9" y="135.5">X2</text>
<text x="9.3" y="141.3">E_TX_CLK</text>
<text x="145.4" y="141.3">X2</text>
<text x="90.4" y="167.4">ETH_RST#</text>
</g>
<g font-size="2.6" fill="#004080">
<text x="134.5" y="70.9" transform="rotate(-90 134.5 70.9)">VDD1A</text>
<text x="140.3" y="70.9" transform="rotate(-90 140.3 70.9)">VDD2A</text>
<text x="146" y="70.5" transform="rotate(-90 146 70.5)">VDDIO</text>
<text x="151.8" y="71.5" transform="rotate(-90 151.8 71.5)">VDDCR</text>
<text x="114.4" y="73.6">TXD0</text>
<text x="114.4" y="76.5">TXD1</text>
<text x="167.3" y="73.6">TXP</text>
<text x="114.4" y="82.3">RXD0/MODE0</text>
<text x="114.4" y="79.4">TXEN</text>
<text x="167.1" y="79.4">TXN</text>
<text x="114.4" y="85.2">RXD1/MODE1</text>
<text x="114.4" y="88.1">CRS_DV/MODE2</text>
<text x="167" y="85.2">RXP</text>
<text x="114.4" y="91">RXER/PHYAD0</text>
<text x="114.4" y="93.9">MDIO</text>
<text x="166.8" y="91">RXN</text>
<text x="114.4" y="96.8">MDC</text>
<text x="114.4" y="99.7">nINT/REFCLK0</text>
<text x="154.5" y="96.8">LED2/nINTSEL</text>
<text x="114.4" y="102.6">nRST</text>
<text x="154.2" y="102.6">LED1/REGOFF</text>
<text x="137.3" y="111.5" transform="rotate(-90 137.3 111.5)">XTAL1CLKIN</text>
<text x="151.8" y="111.5" transform="rotate(-90 151.8 111.5)">XTAL2</text>
<text x="160.5" y="111.5" transform="rotate(-90 160.5 111.5)">RBIAS</text>
<text x="169.2" y="111.5" transform="rotate(-90 169.2 111.5)">GND</text>
<text x="62.3" y="125.7">VCC</text>
<text x="75.9" y="125.7">NC</text>
<text x="77.9" y="134.4">A</text>
<text x="186.8" y="134.4">1</text>
<text x="186.8" y="137.3">2</text>
<text x="205.6" y="137.3">3</text>
<text x="205.6" y="134.4">4</text>
<text x="62.3" y="143.1">Y</text>
<text x="73.8" y="143.1">GND</text>
</g>
<text font-size="2.6" fill="#004040" x="66.6" y="121.1">U7</text>
<g font-size="2.1">
<text x="30.4" y="2.2">5</text>
<text x="85.4" y="2.2">4</text>
<text x="140.4" y="2.2">3</text>
<text x="195.4" y="2.2">2</text>
<text x="250.4" y="2.2">1</text>
<text x=".8" y="30.1">D</text>
<text x="278.7" y="30.1">D</text>
<text x=".8" y="80.8">C</text>
<text x="278.7" y="80.8">C</text>
<text x=".8" y="131.5">B</text>
<text x="278.7" y="131.5">B</text>
<text x=".8" y="182.2">A</text>
<text x="278.7" y="182.2">A</text>
<text x="30.4" y="207.8">5</text>
<text x="85.4" y="207.8">4</text>
<text x="140.4" y="207.8">3</text>
<text x="195.4" y="207.8">2</text>
<text x="250.4" y="207.8">1</text>
</g>
</svg>
